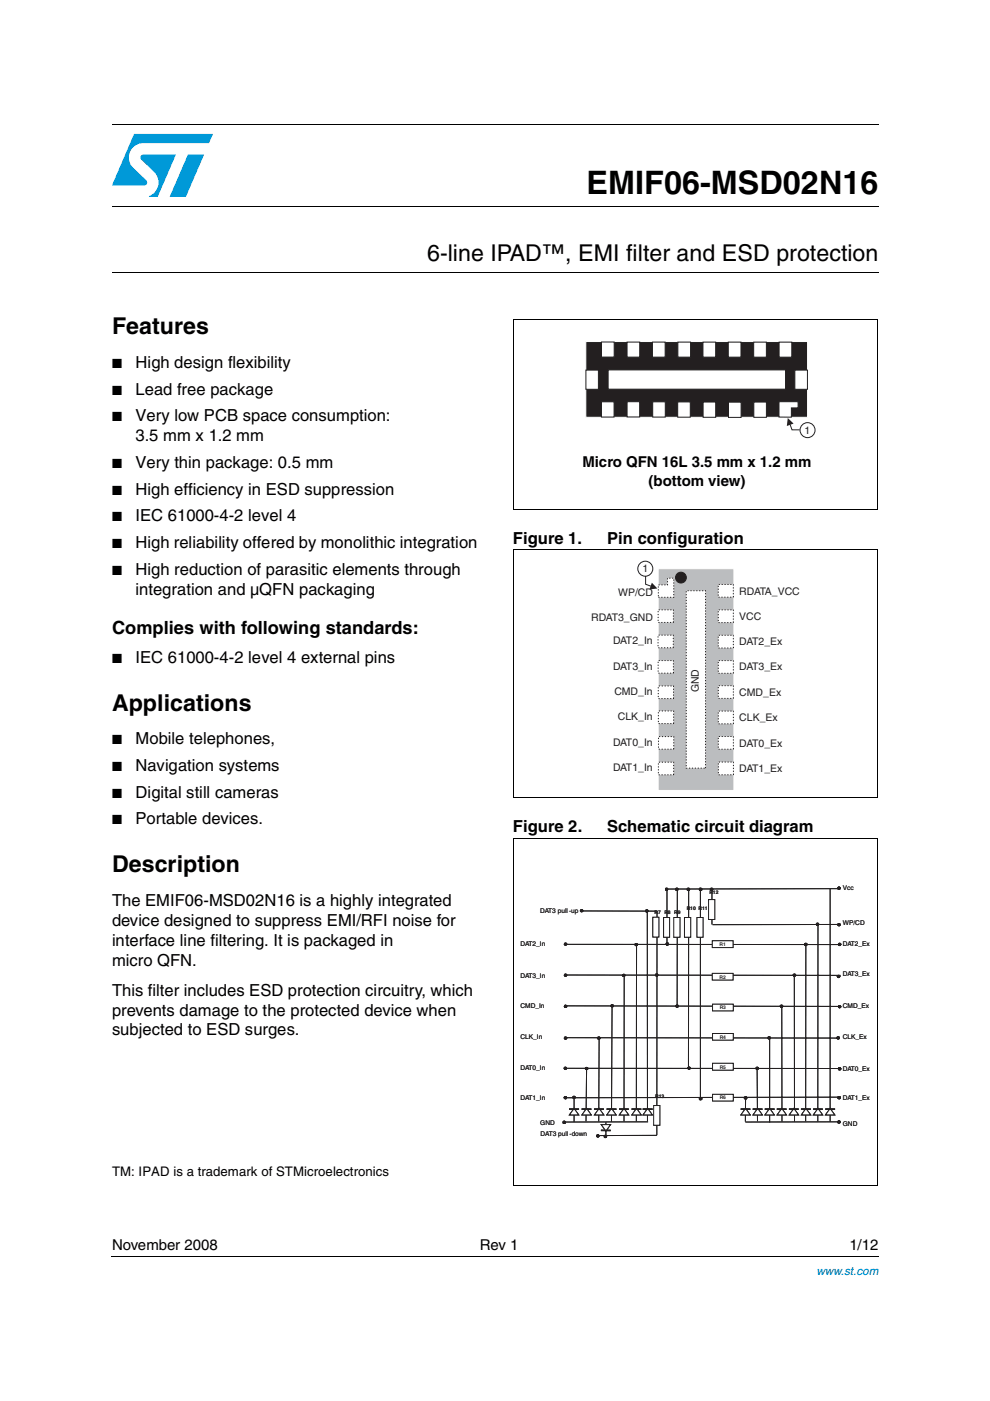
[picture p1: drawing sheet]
<svg xmlns="http://www.w3.org/2000/svg" width="210mm" height="297mm" viewBox="0 0 210 297" stroke-linecap="round" stroke-linejoin="round" font-family="sans-serif">
<g fill="#0099d8">
<path d="M39.8 32.8h3.5l-3.9 9h-3.4z"/>
<path d="M28.4 28.4h16.8l-.9 1.9h-13.9a3 3 0 0 0-2.9 2 3 3 0 0 0 .8 3.4l2.7 2.5a.62 .62 0 0 1 .2 .7 .62 .62 0 0 1-.6 .4h-6.9z"/>
<path d="M29.9 33l.5-.2h6.9l-3.9 9-1.8-.1a3.2 3.2 0 0 0 1.2-5.1l-2.9-2.8-.1-.4z"/>
</g>
<path d="M23.7 26.3h162.5M23.7 43.8h162.5M23.7 57.7h162.5M23.7 266.4h162.6" fill="none" stroke="#000" stroke-width=".21"/>
<path d="M23.7 266.3v.1z" fill="#000"/>
<path d="M124 72.2h48.9v20.7h-48.9z" fill="#fff"/>
<path d="M124.2 72.4h47v16.1h-47z" fill-rule="evenodd" fill="#231f20" stroke="#fff" stroke-width=".21"/>
<g fill="#fff" stroke="#231f20" stroke-width=".21">
<path d="M127.5 72.5h2.7v3.2h-2.7z" fill-rule="evenodd"/>
<path d="M132.9 72.5h2.7v3.2h-2.7z" fill-rule="evenodd"/>
<path d="M138.3 72.5h2.7v3.2h-2.7z" fill-rule="evenodd"/>
<path d="M143.7 72.5h2.7v3.2h-2.7z" fill-rule="evenodd"/>
<path d="M149 72.5h2.7v3.2h-2.7z" fill-rule="evenodd"/>
<path d="M154.4 72.5h2.7v3.2h-2.7z" fill-rule="evenodd"/>
<path d="M159.8 72.5h2.7v3.2h-2.7z" fill-rule="evenodd"/>
<path d="M165.2 72.5h2.7v3.2h-2.7z" fill-rule="evenodd"/>
<path d="M124.2 78.5h2.7v4h-2.7z" fill-rule="evenodd"/>
<path d="M127.5 85.2h2.7v3.2h-2.7z" fill-rule="evenodd"/>
<path d="M133 85.2h2.6v3.2h-2.6z" fill-rule="evenodd"/>
<path d="M138.4 85.2h2.7v3.2h-2.7z" fill-rule="evenodd"/>
<path d="M143.7 85.2h2.7v3.3h-2.7z" fill-rule="evenodd"/>
<path d="M149.1 85.2h2.6v3.3h-2.6z" fill-rule="evenodd"/>
<path d="M154.5 85.3h2.6v3.2h-2.6z" fill-rule="evenodd"/>
<path d="M159.8 85.2h2.7v3.3h-2.7z" fill-rule="evenodd"/>
<path d="M165.2 85.2h4v1.3h-1.4v1.9h-2.6z" fill-rule="evenodd"/>
<path d="M168.5 78.5h2.7v4h-2.7z" fill-rule="evenodd"/>
<path d="M128.9 78.4h37.7v4.1h-37.7z" fill-rule="evenodd"/>
</g>
<g fill="none" stroke="#231f20" stroke-width=".21">
<path d="M167.5 90l.4 1.1h1.7"/>
<circle cx="171.2" cy="91.2" r="1.59"/>
</g>
<path d="M167 88.6l1.3 1.2-1.5 .5z" fill="#231f20"/>
<path d="M108.8 67.7h77.4M108.8 67.6v40.3M186.1 67.7v40.3M108.8 107.9h77.3" fill="none" stroke="#000" stroke-width=".21"/>
<path d="M125.3 118.7h44.4v48.9h-44.4z" fill="#fff"/>
<path d="M139.5 120.6v47h16.1v-47z" fill-rule="evenodd" fill="#bbbdbf" stroke="#fff" stroke-width=".21"/>
<g fill="#fff" stroke="#231f20" stroke-width=".21" stroke-dasharray=".2 .4" stroke-linecap="butt">
<path d="M152.3 161.6h3.2v2.7h-3.2z" fill-rule="evenodd"/>
<path d="M152.3 156.2h3.2v2.6h-3.2z" fill-rule="evenodd"/>
<path d="M152.3 150.8h3.2v2.7h-3.2z" fill-rule="evenodd"/>
<path d="M152.3 145.4h3.2v2.7h-3.2z" fill-rule="evenodd"/>
<path d="M152.3 140.1h3.2v2.7h-3.2z" fill-rule="evenodd"/>
<path d="M152.3 134.7h3.2v2.7h-3.2z" fill-rule="evenodd"/>
<path d="M152.3 129.3h3.2v2.7h-3.2z" fill-rule="evenodd"/>
<path d="M152.3 123.9h3.2v2.7h-3.2z" fill-rule="evenodd"/>
<path d="M139.6 161.6h3.2v2.7h-3.2z" fill-rule="evenodd"/>
<path d="M139.6 156.2h3.2v2.6h-3.2z" fill-rule="evenodd"/>
<path d="M139.6 150.7h3.2v2.7h-3.2z" fill-rule="evenodd"/>
<path d="M139.6 145.4h3.2v2.7h-3.2z" fill-rule="evenodd"/>
<path d="M139.5 140.1h3.3v2.6h-3.3z" fill-rule="evenodd"/>
<path d="M139.5 134.7h3.3v2.6h-3.3z" fill-rule="evenodd"/>
<path d="M139.5 129.3h3.3v2.7h-3.3z" fill-rule="evenodd"/>
<path d="M139.6 124h1.9v-1.4h1.3v4h-3.2z" fill-rule="evenodd"/>
<path d="M145.5 125.2h4.1v37.7h-4.1z" fill-rule="evenodd"/>
</g>
<g fill="none" stroke="#231f20" stroke-width=".21">
<path d="M136.9 122.2v1.7l1.1 .4"/>
<circle cx="136.8" cy="120.6" r="1.59"/>
</g>
<path d="M138.2 123.5l1.2 1.3-1.7 .2z" fill="#231f20"/>
<circle cx="144.4" cy="122.5" r="1.14" fill="#231f20" stroke="#231f20" stroke-width=".21"/>
<path d="M108.8 116.6h77.4M108.8 116.5v52.5M186.1 116.6v52.5M108.8 169h77.3" fill="none" stroke="#000" stroke-width=".21"/>
<path d="M110.1 187.5h74.8v54h-74.8z" fill="#fff"/>
<g fill="none" stroke="#231f20" stroke-width=".21">
<path d="M123 193.1l16.2 .1M137.2 193.1l.1 44.6M173.4 195.9v41.9M176 188.5v49.3M177.9 196h-26.8M119.6 200.2l58.2 .1M119.7 206.7l58.5 .1M119.8 213.3l58.1 .1M165.8 213.3v24.5M168.4 206.8l.1 31M170.9 200.1l-.1 37.6M119.8 226.5h58.1"/>
<path d="M120 220l57.9 .1M158.1 232.7l-.1 5.1M160.5 226.6l.1 11.1M163.2 220v18M177.9 232.6l-57.9 .1M139.3 240.7l-12.2 .1"/>
</g>
<path d="M151 199.5h4.4v1.4h-4.4z" fill="#fff"/>
<path d="M139.3 193.2v47.5M143.6 188.7v24.7M146 188.5v37.8M148.5 188.7v44.3M151 199.5h4.4v1.4h-4.4zM177.6 188.4l-36.2 .1" fill="none" stroke="#231f20" stroke-width=".21"/>
<path d="M145.1 194.5h1.3v4.2h-1.3z" fill="#fff"/>
<path d="M145.1 194.5h1.3v4.2h-1.3z" fill="none" stroke="#231f20" stroke-width=".21"/>
<path d="M147.8 194.5h1.3v4.2h-1.3z" fill="#fff"/>
<path d="M147.8 194.5h1.3v4.2h-1.3z" fill="none" stroke="#231f20" stroke-width=".21"/>
<path d="M142.8 194.5h1.4v4.2h-1.4z" fill="#fff"/>
<path d="M142.8 194.5h1.4v4.2h-1.4z" fill="none" stroke="#231f20" stroke-width=".21"/>
<path d="M138.6 234.4h1.3v4.2h-1.3z" fill="#fff"/>
<path d="M138.6 234.4h1.3v4.2h-1.3z" fill="none" stroke="#231f20" stroke-width=".21"/>
<path d="M177.7 232.5h.4l-.1 .5-.3-.2z" fill-rule="evenodd" fill="#231f20"/>
<path d="M177.7 232.5h.4l-.1 .5-.3-.2z" fill="none" stroke="#231f20" stroke-width=".21"/>
<path d="M177.8 226.4a.26 .26 0 0 1 .4 0 .26 .26 0 0 1 0 .3l-.3 .1-.2-.2z" fill-rule="evenodd" fill="#231f20"/>
<path d="M177.8 226.4a.26 .26 0 0 1 .4 0 .26 .26 0 0 1 0 .3l-.3 .1-.2-.2z" fill="none" stroke="#231f20" stroke-width=".21"/>
<circle cx="177.7" cy="220.1" r=".26" fill="#231f20"/>
<circle cx="177.7" cy="220.1" r=".26" fill="none" stroke="#231f20" stroke-width=".21"/>
<circle cx="178" cy="213.4" r=".25" fill="#231f20"/>
<circle cx="178" cy="213.4" r=".25" fill="none" stroke="#231f20" stroke-width=".21"/>
<circle cx="177.8" cy="207" r=".24" fill="#231f20"/>
<circle cx="177.8" cy="207" r=".24" fill="none" stroke="#231f20" stroke-width=".21"/>
<circle cx="178" cy="200.2" r=".25" fill="#231f20"/>
<circle cx="178" cy="200.2" r=".25" fill="none" stroke="#231f20" stroke-width=".21"/>
<path d="M139.1 206.6h.3v.3h-.3z" fill-rule="evenodd" fill="#231f20"/>
<path d="M139.1 206.6h.3v.3h-.3z" fill="none" stroke="#231f20" stroke-width=".21"/>
<path d="M148.4 232.7h.3l.1 .3-.4 .2-.1-.2z" fill-rule="evenodd" fill="#231f20"/>
<path d="M148.4 232.7h.3l.1 .3-.4 .2-.1-.2z" fill="none" stroke="#231f20" stroke-width=".21"/>
<circle cx="146.1" cy="226.5" r=".25" fill="#231f20"/>
<g fill="none" stroke="#231f20" stroke-width=".21">
<path d="M141.4 188.7v11.7"/>
<circle cx="146.1" cy="226.5" r=".25"/>
</g>
<path d="M140.7 194.5h1.3v4.2h-1.3z" fill="#fff"/>
<path d="M140.7 194.5h1.3v4.2h-1.3z" fill="none" stroke="#231f20" stroke-width=".21"/>
<path d="M177.8 188.1a.25 .25 0 0 1 .3 .1 .25 .25 0 0 1-.1 .3h-.2a.24 .24 0 0 1-.2-.2 .24 .24 0 0 1 .2-.2z" fill-rule="evenodd" fill="#231f20"/>
<path d="M177.8 188.1a.25 .25 0 0 1 .3 .1 .25 .25 0 0 1-.1 .3h-.2a.24 .24 0 0 1-.2-.2 .24 .24 0 0 1 .2-.2z" fill="none" stroke="#231f20" stroke-width=".21"/>
<path d="M141.1 188.4h.4v.3h-.3z" fill-rule="evenodd" fill="#231f20"/>
<path d="M141.1 188.4h.4v.3h-.3z" fill="none" stroke="#231f20" stroke-width=".21"/>
<path d="M143.3 188.4h.4v.3l-.3 .1-.2-.3z" fill-rule="evenodd" fill="#231f20"/>
<path d="M143.3 188.4h.4v.3l-.3 .1-.2-.3z" fill="none" stroke="#231f20" stroke-width=".21"/>
<path d="M145.7 188.5l.4-.2 .1 .2-.1 .3h-.3z" fill-rule="evenodd" fill="#231f20"/>
<path d="M145.7 188.5l.4-.2 .1 .2-.1 .3h-.3z" fill="none" stroke="#231f20" stroke-width=".21"/>
<path d="M148.4 188.3l.3 .1 .1 .3-.4 .1-.1-.1z" fill-rule="evenodd" fill="#231f20"/>
<path d="M148.4 188.3l.3 .1 .1 .3-.4 .1-.1-.1z" fill="none" stroke="#231f20" stroke-width=".21"/>
<circle cx="123.3" cy="193.1" r=".25" fill="#231f20"/>
<circle cx="123.3" cy="193.1" r=".25" fill="none" stroke="#231f20" stroke-width=".21"/>
<path d="M126.7 240.6l.2 .1 .1 .3-.5-.1z" fill-rule="evenodd" fill="#231f20"/>
<path d="M126.7 240.6l.2 .1 .1 .3-.5-.1z" fill="none" stroke="#231f20" stroke-width=".21"/>
<path d="M143.4 213.1h.3l.1 .3-.3 .1-.2-.1z" fill-rule="evenodd" fill="#231f20"/>
<path d="M143.4 213.1h.3l.1 .3-.3 .1-.2-.1z" fill="none" stroke="#231f20" stroke-width=".21"/>
<path d="M141.3 200a.26 .26 0 0 1 .4 0 .26 .26 0 0 1-.1 .4l-.3-.1z" fill-rule="evenodd" fill="#231f20"/>
<path d="M141.3 200a.26 .26 0 0 1 .4 0 .26 .26 0 0 1-.1 .4l-.3-.1z" fill="none" stroke="#231f20" stroke-width=".21"/>
<path d="M119.7 232.5h.3l.1 .3-.1 .2-.3-.1z" fill-rule="evenodd" fill="#231f20"/>
<path d="M119.7 232.5h.3l.1 .3-.1 .2-.3-.1z" fill="none" stroke="#231f20" stroke-width=".21"/>
<path d="M119.6 226.4l.3-.1 .2 .2-.2 .3z" fill-rule="evenodd" fill="#231f20"/>
<path d="M119.6 226.4l.3-.1 .2 .2-.2 .3z" fill="none" stroke="#231f20" stroke-width=".21"/>
<path d="M119.7 219.9h.4l.1 .3-.3 .1h-.2z" fill-rule="evenodd" fill="#231f20"/>
<path d="M119.7 219.9h.4l.1 .3-.3 .1h-.2z" fill="none" stroke="#231f20" stroke-width=".21"/>
<path d="M119.7 213.3l.3-.2 .2 .4-.4 .1z" fill-rule="evenodd" fill="#231f20"/>
<path d="M119.7 213.3l.3-.2 .2 .4-.4 .1z" fill="none" stroke="#231f20" stroke-width=".21"/>
<path d="M119.7 206.6l.2-.1 .2 .3-.3 .2-.2-.2z" fill-rule="evenodd" fill="#231f20"/>
<path d="M119.7 206.6l.2-.1 .2 .3-.3 .2-.2-.2z" fill="none" stroke="#231f20" stroke-width=".21"/>
<path d="M119.7 200l.2-.1 .2 .4-.3 .1-.2-.2z" fill-rule="evenodd" fill="#231f20"/>
<path d="M119.7 200l.2-.1 .2 .4-.3 .1-.2-.2z" fill="none" stroke="#231f20" stroke-width=".21"/>
<path d="M138.4 194.5h1.3v4.2h-1.3z" fill="#fff"/>
<path d="M138.4 194.5h1.3v4.2h-1.3zM150.9 188.7v7.3" fill="none" stroke="#231f20" stroke-width=".21"/>
<path d="M150.2 190.7h1.3v4.3h-1.3z" fill="#fff"/>
<path d="M150.2 190.7h1.3v4.3h-1.3z" fill="none" stroke="#231f20" stroke-width=".21"/>
<circle cx="150.8" cy="188.6" r=".24" fill="#231f20"/>
<circle cx="150.8" cy="188.6" r=".24" fill="none" stroke="#231f20" stroke-width=".21"/>
<circle cx="177.9" cy="196.1" r=".24" fill="#231f20"/>
<g fill="none" stroke="#231f20" stroke-width=".21">
<path d="M135 200.3l-.1 37.5"/>
<circle cx="177.9" cy="196.1" r=".24"/>
</g>
<path d="M135 235l.9 1.4h-1.9z" fill="#fff"/>
<path d="M135 235l.9 1.4h-1.9z" fill="none" stroke="#231f20" stroke-width=".21"/>
<path d="M133.9 235.2h2.1" fill="none" stroke="#231f20" stroke-width=".3"/>
<path d="M151 206.4h4.4v1.4h-4.4z" fill="#fff"/>
<path d="M151 206.4h4.4v1.4h-4.4z" fill="none" stroke="#231f20" stroke-width=".21"/>
<path d="M151.1 212.9h4.4v1.4h-4.4z" fill="#fff"/>
<path d="M151.1 212.9h4.4v1.4h-4.4z" fill="none" stroke="#231f20" stroke-width=".21"/>
<path d="M151.1 219.1h4.4v1.4h-4.4z" fill="#fff"/>
<path d="M151.1 219.1h4.4v1.4h-4.4z" fill="none" stroke="#231f20" stroke-width=".21"/>
<path d="M151.1 225.4h4.4v1.5h-4.4z" fill="#fff"/>
<path d="M151.1 225.4h4.4v1.5h-4.4z" fill="none" stroke="#231f20" stroke-width=".21"/>
<path d="M151.1 232h4.4v1.4h-4.4z" fill="#fff"/>
<path d="M132.3 206.7v31.1M151.1 232h4.4v1.4h-4.4z" fill="none" stroke="#231f20" stroke-width=".21"/>
<path d="M132.3 235l1 1.4h-2z" fill="#fff"/>
<path d="M129.8 213.3l-.2 24.6M132.3 235l1 1.4h-2z" fill="none" stroke="#231f20" stroke-width=".21"/>
<path d="M131.2 235.2h2.1" fill="none" stroke="#231f20" stroke-width=".3"/>
<path d="M129.6 235l1 1.4h-1.9z" fill="#fff"/>
<path d="M127 219.9l-.1 17.9M129.6 235l1 1.4h-1.9z" fill="none" stroke="#231f20" stroke-width=".21"/>
<path d="M128.6 235.2h2.1" fill="none" stroke="#231f20" stroke-width=".3"/>
<path d="M127 235l1 1.4h-1.9z" fill="#fff"/>
<path d="M124.4 226.4l-.2 11.3M127 235l1 1.4h-1.9z" fill="none" stroke="#231f20" stroke-width=".21"/>
<path d="M125.9 235.2h2.1" fill="none" stroke="#231f20" stroke-width=".3"/>
<path d="M124.4 235l.9 1.4h-1.9z" fill="#fff"/>
<path d="M121.7 232.8v5.1M124.4 235l.9 1.4h-1.9z" fill="none" stroke="#231f20" stroke-width=".21"/>
<path d="M123.3 235.2h2.1" fill="none" stroke="#231f20" stroke-width=".3"/>
<path d="M121.7 235l1 1.4h-2z" fill="#fff"/>
<path d="M121.7 235l1 1.4h-2zM137.4 237.9h-17.5" fill="none" stroke="#231f20" stroke-width=".21"/>
<path d="M120.7 235.2h2" fill="none" stroke="#231f20" stroke-width=".3"/>
<circle cx="119.6" cy="238" r=".25" fill="#231f20"/>
<circle cx="119.6" cy="238" r=".25" fill="none" stroke="#231f20" stroke-width=".21"/>
<path d="M170.9 235l1 1.4h-2z" fill="#fff"/>
<path d="M170.9 235l1 1.4h-2z" fill="none" stroke="#231f20" stroke-width=".21"/>
<path d="M169.8 235.2h2.1" fill="none" stroke="#231f20" stroke-width=".3"/>
<path d="M168.3 235l1 1.4h-1.9z" fill="#fff"/>
<path d="M168.3 235l1 1.4h-1.9z" fill="none" stroke="#231f20" stroke-width=".21"/>
<path d="M167.3 235.2h2" fill="none" stroke="#231f20" stroke-width=".3"/>
<path d="M165.8 235l.9 1.4h-1.9z" fill="#fff"/>
<path d="M165.8 235l.9 1.4h-1.9z" fill="none" stroke="#231f20" stroke-width=".21"/>
<path d="M164.7 235.2h2.1" fill="none" stroke="#231f20" stroke-width=".3"/>
<path d="M163.2 235l1 1.4h-2z" fill="#fff"/>
<path d="M163.2 235l1 1.4h-2z" fill="none" stroke="#231f20" stroke-width=".21"/>
<path d="M162.1 235.2h2.1" fill="none" stroke="#231f20" stroke-width=".3"/>
<path d="M160.7 235l.9 1.4h-1.9z" fill="#fff"/>
<path d="M160.7 235l.9 1.4h-1.9z" fill="none" stroke="#231f20" stroke-width=".21"/>
<path d="M159.6 235.2h2.1" fill="none" stroke="#231f20" stroke-width=".3"/>
<path d="M158.1 235l.9 1.4h-1.9z" fill="#fff"/>
<path d="M158.1 235l.9 1.4h-1.9z" fill="none" stroke="#231f20" stroke-width=".21"/>
<path d="M157 235.2h2.1" fill="none" stroke="#231f20" stroke-width=".3"/>
<path d="M176 235l1 1.4h-2z" fill="#fff"/>
<path d="M176 235l1 1.4h-2z" fill="none" stroke="#231f20" stroke-width=".21"/>
<path d="M175 235.2h2" fill="none" stroke="#231f20" stroke-width=".3"/>
<path d="M173.4 235l1 1.4h-1.9z" fill="#fff"/>
<path d="M173.4 235l1 1.4h-1.9zM177.9 237.9h-19.9" fill="none" stroke="#231f20" stroke-width=".21"/>
<path d="M172.4 235.2h2" fill="none" stroke="#231f20" stroke-width=".3"/>
<path d="M177.7 237.8l.1-.2 .3 .1v.3l-.4 .1z" fill-rule="evenodd" fill="#231f20"/>
<path d="M177.7 237.8l.1-.2 .3 .1v.3l-.4 .1z" fill="none" stroke="#231f20" stroke-width=".21"/>
<path d="M137.3 235l1 1.4h-1.9z" fill="#fff"/>
<path d="M128.5 237.9v2.8M137.3 235l1 1.4h-1.9z" fill="none" stroke="#231f20" stroke-width=".21"/>
<path d="M136.3 235.2h2" fill="none" stroke="#231f20" stroke-width=".3"/>
<path d="M127.5 238.4h1.9l-.9 1.4z" fill="#fff"/>
<path d="M127.5 238.4h1.9l-.9 1.4z" fill="none" stroke="#231f20" stroke-width=".21"/>
<path d="M127.4 239.7h2.1" fill="none" stroke="#231f20" stroke-width=".3"/>
<circle cx="160.6" cy="226.5" r=".25" fill="#231f20"/>
<circle cx="160.6" cy="226.5" r=".25" fill="none" stroke="#231f20" stroke-width=".21"/>
<path d="M157.8 232.7l.4-.2 .1 .5h-.4z" fill-rule="evenodd" fill="#231f20"/>
<path d="M157.8 232.7l.4-.2 .1 .5h-.4z" fill="none" stroke="#231f20" stroke-width=".21"/>
<circle cx="163.1" cy="220" r=".25" fill="#231f20"/>
<circle cx="163.1" cy="220" r=".25" fill="none" stroke="#231f20" stroke-width=".21"/>
<path d="M165.5 213.2l.2-.1 .3 .3-.4 .2-.2-.2z" fill-rule="evenodd" fill="#231f20"/>
<path d="M165.5 213.2l.2-.1 .3 .3-.4 .2-.2-.2z" fill="none" stroke="#231f20" stroke-width=".21"/>
<circle cx="168.4" cy="206.7" r=".24" fill="#231f20"/>
<circle cx="168.4" cy="206.7" r=".24" fill="none" stroke="#231f20" stroke-width=".21"/>
<path d="M170.6 200.1a.26 .26 0 0 1 .4 0 .26 .26 0 0 1-.1 .4l-.3-.2z" fill-rule="evenodd" fill="#231f20"/>
<path d="M170.6 200.1a.26 .26 0 0 1 .4 0 .26 .26 0 0 1-.1 .4l-.3-.2z" fill="none" stroke="#231f20" stroke-width=".21"/>
<path d="M173.1 195.8a.25 .25 0 0 1 .4 0 .25 .25 0 0 1-.1 .4l-.3-.1z" fill-rule="evenodd" fill="#231f20"/>
<path d="M173.1 195.8a.25 .25 0 0 1 .4 0 .25 .25 0 0 1-.1 .4l-.3-.1z" fill="none" stroke="#231f20" stroke-width=".21"/>
<circle cx="137.2" cy="193.1" r=".26" fill="#231f20"/>
<circle cx="137.2" cy="193.1" r=".26" fill="none" stroke="#231f20" stroke-width=".21"/>
<circle cx="134.9" cy="200.3" r=".24" fill="#231f20"/>
<circle cx="134.9" cy="200.3" r=".24" fill="none" stroke="#231f20" stroke-width=".21"/>
<path d="M132.1 206.6h.2l.2 .2-.4 .2-.1-.2z" fill-rule="evenodd" fill="#231f20"/>
<path d="M132.1 206.6h.2l.2 .2-.4 .2-.1-.2z" fill="none" stroke="#231f20" stroke-width=".21"/>
<path d="M129.6 213.1l.2-.1 .3 .3-.4 .2-.2-.2z" fill-rule="evenodd" fill="#231f20"/>
<path d="M129.6 213.1l.2-.1 .3 .3-.4 .2-.2-.2z" fill="none" stroke="#231f20" stroke-width=".21"/>
<circle cx="127" cy="220.1" r=".24" fill="#231f20"/>
<circle cx="127" cy="220.1" r=".24" fill="none" stroke="#231f20" stroke-width=".21"/>
<circle cx="124.4" cy="226.5" r=".25" fill="#231f20"/>
<circle cx="124.4" cy="226.5" r=".25" fill="none" stroke="#231f20" stroke-width=".21"/>
<circle cx="121.7" cy="232.7" r=".23" fill="#231f20"/>
<circle cx="121.7" cy="232.7" r=".23" fill="none" stroke="#231f20" stroke-width=".21"/>
<path d="M128.2 240.8h.4v.3l-.3 .1z" fill-rule="evenodd" fill="#231f20"/>
<g fill="none" stroke="#231f20" stroke-width=".21">
<path d="M123 193.1l16.2 .1M137.2 193.1l.1 44.6M173.4 195.9v41.9M176 188.5v49.3M177.9 196h-26.8M119.6 200.2l58.2 .1M119.7 206.7l58.5 .1M119.8 213.3l58.1 .1M165.8 213.3v24.5M168.4 206.8l.1 31M170.9 200.1l-.1 37.6M119.8 226.5h58.1"/>
<path d="M120 220l57.9 .1M158.1 232.7l-.1 5.1M160.5 226.6l.1 11.1M163.2 220v18M177.9 232.6l-57.9 .1M128.2 240.8h.4v.3l-.3 .1zM139.3 240.7l-12.2 .1"/>
</g>
<path d="M151 199.5h4.4v1.4h-4.4z" fill="#fff"/>
<path d="M139.3 193.2v47.5M143.6 188.7v24.7M146 188.5v37.8M148.5 188.7v44.3M151 199.5h4.4v1.4h-4.4zM177.6 188.4l-36.2 .1" fill="none" stroke="#231f20" stroke-width=".21"/>
<path d="M145.1 194.5h1.3v4.2h-1.3z" fill="#fff"/>
<path d="M145.1 194.5h1.3v4.2h-1.3z" fill="none" stroke="#231f20" stroke-width=".21"/>
<path d="M147.8 194.5h1.3v4.2h-1.3z" fill="#fff"/>
<path d="M147.8 194.5h1.3v4.2h-1.3z" fill="none" stroke="#231f20" stroke-width=".21"/>
<path d="M142.8 194.5h1.4v4.2h-1.4z" fill="#fff"/>
<path d="M142.8 194.5h1.4v4.2h-1.4z" fill="none" stroke="#231f20" stroke-width=".21"/>
<path d="M138.6 234.4h1.3v4.2h-1.3z" fill="#fff"/>
<path d="M138.6 234.4h1.3v4.2h-1.3z" fill="none" stroke="#231f20" stroke-width=".21"/>
<path d="M177.7 232.5h.4l-.1 .5-.3-.2z" fill-rule="evenodd" fill="#231f20"/>
<path d="M177.7 232.5h.4l-.1 .5-.3-.2z" fill="none" stroke="#231f20" stroke-width=".21"/>
<path d="M177.8 226.4a.26 .26 0 0 1 .4 0 .26 .26 0 0 1 0 .3l-.3 .1-.2-.2z" fill-rule="evenodd" fill="#231f20"/>
<path d="M177.8 226.4a.26 .26 0 0 1 .4 0 .26 .26 0 0 1 0 .3l-.3 .1-.2-.2z" fill="none" stroke="#231f20" stroke-width=".21"/>
<circle cx="177.7" cy="220.1" r=".26" fill="#231f20"/>
<circle cx="177.7" cy="220.1" r=".26" fill="none" stroke="#231f20" stroke-width=".21"/>
<circle cx="178" cy="213.4" r=".25" fill="#231f20"/>
<circle cx="178" cy="213.4" r=".25" fill="none" stroke="#231f20" stroke-width=".21"/>
<circle cx="177.8" cy="207" r=".24" fill="#231f20"/>
<circle cx="177.8" cy="207" r=".24" fill="none" stroke="#231f20" stroke-width=".21"/>
<circle cx="178" cy="200.2" r=".25" fill="#231f20"/>
<circle cx="178" cy="200.2" r=".25" fill="none" stroke="#231f20" stroke-width=".21"/>
<path d="M139.1 206.6h.3v.3h-.3z" fill-rule="evenodd" fill="#231f20"/>
<path d="M139.1 206.6h.3v.3h-.3z" fill="none" stroke="#231f20" stroke-width=".21"/>
<path d="M148.4 232.7h.3l.1 .3-.4 .2-.1-.2z" fill-rule="evenodd" fill="#231f20"/>
<path d="M148.4 232.7h.3l.1 .3-.4 .2-.1-.2z" fill="none" stroke="#231f20" stroke-width=".21"/>
<circle cx="146.1" cy="226.5" r=".25" fill="#231f20"/>
<g fill="none" stroke="#231f20" stroke-width=".21">
<path d="M141.4 188.7v11.7"/>
<circle cx="146.1" cy="226.5" r=".25"/>
</g>
<path d="M140.7 194.5h1.3v4.2h-1.3z" fill="#fff"/>
<path d="M140.7 194.5h1.3v4.2h-1.3z" fill="none" stroke="#231f20" stroke-width=".21"/>
<path d="M177.8 188.1a.25 .25 0 0 1 .3 .1 .25 .25 0 0 1-.1 .3h-.2a.24 .24 0 0 1-.2-.2 .24 .24 0 0 1 .2-.2z" fill-rule="evenodd" fill="#231f20"/>
<path d="M177.8 188.1a.25 .25 0 0 1 .3 .1 .25 .25 0 0 1-.1 .3h-.2a.24 .24 0 0 1-.2-.2 .24 .24 0 0 1 .2-.2z" fill="none" stroke="#231f20" stroke-width=".21"/>
<path d="M141.1 188.4h.4v.3h-.3z" fill-rule="evenodd" fill="#231f20"/>
<path d="M141.1 188.4h.4v.3h-.3z" fill="none" stroke="#231f20" stroke-width=".21"/>
<path d="M143.3 188.4h.4v.3l-.3 .1-.2-.3z" fill-rule="evenodd" fill="#231f20"/>
<path d="M143.3 188.4h.4v.3l-.3 .1-.2-.3z" fill="none" stroke="#231f20" stroke-width=".21"/>
<path d="M145.7 188.5l.4-.2 .1 .2-.1 .3h-.3z" fill-rule="evenodd" fill="#231f20"/>
<path d="M145.7 188.5l.4-.2 .1 .2-.1 .3h-.3z" fill="none" stroke="#231f20" stroke-width=".21"/>
<path d="M148.4 188.3l.3 .1 .1 .3-.4 .1-.1-.1z" fill-rule="evenodd" fill="#231f20"/>
<path d="M148.4 188.3l.3 .1 .1 .3-.4 .1-.1-.1z" fill="none" stroke="#231f20" stroke-width=".21"/>
<circle cx="123.3" cy="193.1" r=".25" fill="#231f20"/>
<circle cx="123.3" cy="193.1" r=".25" fill="none" stroke="#231f20" stroke-width=".21"/>
<path d="M126.7 240.6l.2 .1 .1 .3-.5-.1z" fill-rule="evenodd" fill="#231f20"/>
<path d="M126.7 240.6l.2 .1 .1 .3-.5-.1z" fill="none" stroke="#231f20" stroke-width=".21"/>
<path d="M143.4 213.1h.3l.1 .3-.3 .1-.2-.1z" fill-rule="evenodd" fill="#231f20"/>
<path d="M143.4 213.1h.3l.1 .3-.3 .1-.2-.1z" fill="none" stroke="#231f20" stroke-width=".21"/>
<path d="M141.3 200a.26 .26 0 0 1 .4 0 .26 .26 0 0 1-.1 .4l-.3-.1z" fill-rule="evenodd" fill="#231f20"/>
<path d="M141.3 200a.26 .26 0 0 1 .4 0 .26 .26 0 0 1-.1 .4l-.3-.1z" fill="none" stroke="#231f20" stroke-width=".21"/>
<path d="M119.7 232.5h.3l.1 .3-.1 .2-.3-.1z" fill-rule="evenodd" fill="#231f20"/>
<path d="M119.7 232.5h.3l.1 .3-.1 .2-.3-.1z" fill="none" stroke="#231f20" stroke-width=".21"/>
<path d="M119.6 226.4l.3-.1 .2 .2-.2 .3z" fill-rule="evenodd" fill="#231f20"/>
<path d="M119.6 226.4l.3-.1 .2 .2-.2 .3z" fill="none" stroke="#231f20" stroke-width=".21"/>
<path d="M119.7 219.9h.4l.1 .3-.3 .1h-.2z" fill-rule="evenodd" fill="#231f20"/>
<path d="M119.7 219.9h.4l.1 .3-.3 .1h-.2z" fill="none" stroke="#231f20" stroke-width=".21"/>
<path d="M119.7 213.3l.3-.2 .2 .4-.4 .1z" fill-rule="evenodd" fill="#231f20"/>
<path d="M119.7 213.3l.3-.2 .2 .4-.4 .1z" fill="none" stroke="#231f20" stroke-width=".21"/>
<path d="M119.7 206.6l.2-.1 .2 .3-.3 .2-.2-.2z" fill-rule="evenodd" fill="#231f20"/>
<path d="M119.7 206.6l.2-.1 .2 .3-.3 .2-.2-.2z" fill="none" stroke="#231f20" stroke-width=".21"/>
<path d="M119.7 200l.2-.1 .2 .4-.3 .1-.2-.2z" fill-rule="evenodd" fill="#231f20"/>
<path d="M119.7 200l.2-.1 .2 .4-.3 .1-.2-.2z" fill="none" stroke="#231f20" stroke-width=".21"/>
<path d="M138.4 194.5h1.3v4.2h-1.3z" fill="#fff"/>
<path d="M138.4 194.5h1.3v4.2h-1.3zM150.9 188.7v7.3" fill="none" stroke="#231f20" stroke-width=".21"/>
<path d="M150.2 190.7h1.3v4.3h-1.3z" fill="#fff"/>
<path d="M150.2 190.7h1.3v4.3h-1.3z" fill="none" stroke="#231f20" stroke-width=".21"/>
<circle cx="150.8" cy="188.6" r=".24" fill="#231f20"/>
<circle cx="150.8" cy="188.6" r=".24" fill="none" stroke="#231f20" stroke-width=".21"/>
<circle cx="177.9" cy="196.1" r=".24" fill="#231f20"/>
<g fill="none" stroke="#231f20" stroke-width=".21">
<path d="M135 200.3l-.1 37.5"/>
<circle cx="177.9" cy="196.1" r=".24"/>
</g>
<path d="M135 235l.9 1.4h-1.9z" fill="#fff"/>
<path d="M135 235l.9 1.4h-1.9z" fill="none" stroke="#231f20" stroke-width=".21"/>
<path d="M133.9 235.2h2.1" fill="none" stroke="#231f20" stroke-width=".3"/>
<path d="M135 235l.9 1.4h-1.9z" fill="#fff"/>
<path d="M135 235l.9 1.4h-1.9z" fill="none" stroke="#231f20" stroke-width=".21"/>
<path d="M133.9 235.2h2.1" fill="none" stroke="#231f20" stroke-width=".3"/>
<path d="M151 206.4h4.4v1.4h-4.4z" fill="#fff"/>
<path d="M151 206.4h4.4v1.4h-4.4z" fill="none" stroke="#231f20" stroke-width=".21"/>
<path d="M151.1 212.9h4.4v1.4h-4.4z" fill="#fff"/>
<path d="M151.1 212.9h4.4v1.4h-4.4z" fill="none" stroke="#231f20" stroke-width=".21"/>
<path d="M151.1 219.1h4.4v1.4h-4.4z" fill="#fff"/>
<path d="M151.1 219.1h4.4v1.4h-4.4z" fill="none" stroke="#231f20" stroke-width=".21"/>
<path d="M151.1 225.4h4.4v1.5h-4.4z" fill="#fff"/>
<path d="M151.1 225.4h4.4v1.5h-4.4z" fill="none" stroke="#231f20" stroke-width=".21"/>
<path d="M151.1 232h4.4v1.4h-4.4z" fill="#fff"/>
<path d="M132.3 206.7v31.1M151.1 232h4.4v1.4h-4.4z" fill="none" stroke="#231f20" stroke-width=".21"/>
<path d="M132.3 235l1 1.4h-2z" fill="#fff"/>
<path d="M132.3 235l1 1.4h-2z" fill="none" stroke="#231f20" stroke-width=".21"/>
<path d="M131.2 235.2h2.1" fill="none" stroke="#231f20" stroke-width=".3"/>
<path d="M132.3 235l1 1.4h-2z" fill="#fff"/>
<path d="M129.8 213.3l-.2 24.6M132.3 235l1 1.4h-2z" fill="none" stroke="#231f20" stroke-width=".21"/>
<path d="M131.2 235.2h2.1" fill="none" stroke="#231f20" stroke-width=".3"/>
<path d="M129.6 235l1 1.4h-1.9z" fill="#fff"/>
<path d="M129.6 235l1 1.4h-1.9z" fill="none" stroke="#231f20" stroke-width=".21"/>
<path d="M128.6 235.2h2.1" fill="none" stroke="#231f20" stroke-width=".3"/>
<path d="M129.6 235l1 1.4h-1.9z" fill="#fff"/>
<path d="M127 219.9l-.1 17.9M129.6 235l1 1.4h-1.9z" fill="none" stroke="#231f20" stroke-width=".21"/>
<path d="M128.6 235.2h2.1" fill="none" stroke="#231f20" stroke-width=".3"/>
<path d="M127 235l1 1.4h-1.9z" fill="#fff"/>
<path d="M127 235l1 1.4h-1.9z" fill="none" stroke="#231f20" stroke-width=".21"/>
<path d="M126 235.2h2" fill="none" stroke="#231f20" stroke-width=".3"/>
<path d="M127 235l1 1.4h-1.9z" fill="#fff"/>
<path d="M124.4 226.4l-.2 11.3M127 235l1 1.4h-1.9z" fill="none" stroke="#231f20" stroke-width=".21"/>
<path d="M126 235.2h2" fill="none" stroke="#231f20" stroke-width=".3"/>
<path d="M124.4 235l.9 1.4h-1.9z" fill="#fff"/>
<path d="M124.4 235l.9 1.4h-1.9z" fill="none" stroke="#231f20" stroke-width=".21"/>
<path d="M123.3 235.2h2.1" fill="none" stroke="#231f20" stroke-width=".3"/>
<path d="M124.4 235l.9 1.4h-1.9z" fill="#fff"/>
<path d="M121.7 232.8v5.1M124.4 235l.9 1.4h-1.9z" fill="none" stroke="#231f20" stroke-width=".21"/>
<path d="M123.3 235.2h2.1" fill="none" stroke="#231f20" stroke-width=".3"/>
<path d="M121.7 235l1 1.4h-2z" fill="#fff"/>
<path d="M121.7 235l1 1.4h-2z" fill="none" stroke="#231f20" stroke-width=".21"/>
<path d="M120.7 235.2h2.1" fill="none" stroke="#231f20" stroke-width=".3"/>
<path d="M121.7 235l1 1.4h-2z" fill="#fff"/>
<path d="M121.7 235l1 1.4h-2zM137.4 237.9h-17.5" fill="none" stroke="#231f20" stroke-width=".21"/>
<path d="M120.7 235.2h2.1" fill="none" stroke="#231f20" stroke-width=".3"/>
<circle cx="119.6" cy="238" r=".25" fill="#231f20"/>
<circle cx="119.6" cy="238" r=".25" fill="none" stroke="#231f20" stroke-width=".21"/>
<path d="M170.9 235l1 1.4h-2z" fill="#fff"/>
<path d="M170.9 235l1 1.4h-2z" fill="none" stroke="#231f20" stroke-width=".21"/>
<path d="M169.8 235.2h2.1" fill="none" stroke="#231f20" stroke-width=".3"/>
<path d="M170.9 235l1 1.4h-2z" fill="#fff"/>
<path d="M170.9 235l1 1.4h-2z" fill="none" stroke="#231f20" stroke-width=".21"/>
<path d="M169.8 235.2h2.1" fill="none" stroke="#231f20" stroke-width=".3"/>
<path d="M168.3 235l1 1.4h-1.9z" fill="#fff"/>
<path d="M168.3 235l1 1.4h-1.9z" fill="none" stroke="#231f20" stroke-width=".21"/>
<path d="M167.3 235.2h2" fill="none" stroke="#231f20" stroke-width=".3"/>
<path d="M168.3 235l1 1.4h-1.9z" fill="#fff"/>
<path d="M168.3 235l1 1.4h-1.9z" fill="none" stroke="#231f20" stroke-width=".21"/>
<path d="M167.3 235.2h2" fill="none" stroke="#231f20" stroke-width=".3"/>
<path d="M165.8 235l.9 1.4h-1.9z" fill="#fff"/>
<path d="M165.8 235l.9 1.4h-1.9z" fill="none" stroke="#231f20" stroke-width=".21"/>
<path d="M164.7 235.2h2.1" fill="none" stroke="#231f20" stroke-width=".3"/>
<path d="M165.8 235l.9 1.4h-1.9z" fill="#fff"/>
<path d="M165.8 235l.9 1.4h-1.9z" fill="none" stroke="#231f20" stroke-width=".21"/>
<path d="M164.7 235.2h2.1" fill="none" stroke="#231f20" stroke-width=".3"/>
<path d="M163.2 235l1 1.4h-2z" fill="#fff"/>
<path d="M163.2 235l1 1.4h-2z" fill="none" stroke="#231f20" stroke-width=".21"/>
<path d="M162.2 235.2h2" fill="none" stroke="#231f20" stroke-width=".3"/>
<path d="M163.2 235l1 1.4h-2z" fill="#fff"/>
<path d="M163.2 235l1 1.4h-2z" fill="none" stroke="#231f20" stroke-width=".21"/>
<path d="M162.2 235.2h2" fill="none" stroke="#231f20" stroke-width=".3"/>
<path d="M160.7 235l.9 1.4h-1.9z" fill="#fff"/>
<path d="M160.7 235l.9 1.4h-1.9z" fill="none" stroke="#231f20" stroke-width=".21"/>
<path d="M159.6 235.2h2.1" fill="none" stroke="#231f20" stroke-width=".3"/>
<path d="M160.7 235l.9 1.4h-1.9z" fill="#fff"/>
<path d="M160.7 235l.9 1.4h-1.9z" fill="none" stroke="#231f20" stroke-width=".21"/>
<path d="M159.6 235.2h2.1" fill="none" stroke="#231f20" stroke-width=".3"/>
<path d="M158.1 235l.9 1.4h-1.9z" fill="#fff"/>
<path d="M158.1 235l.9 1.4h-1.9z" fill="none" stroke="#231f20" stroke-width=".21"/>
<path d="M157.1 235.2h2" fill="none" stroke="#231f20" stroke-width=".3"/>
<path d="M158.1 235l.9 1.4h-1.9z" fill="#fff"/>
<path d="M158.1 235l.9 1.4h-1.9z" fill="none" stroke="#231f20" stroke-width=".21"/>
<path d="M157.1 235.2h2" fill="none" stroke="#231f20" stroke-width=".3"/>
<path d="M176 235l1 1.4h-2z" fill="#fff"/>
<path d="M176 235l1 1.4h-2z" fill="none" stroke="#231f20" stroke-width=".21"/>
<path d="M175 235.2h2.1" fill="none" stroke="#231f20" stroke-width=".3"/>
<path d="M176 235l1 1.4h-2z" fill="#fff"/>
<path d="M176 235l1 1.4h-2z" fill="none" stroke="#231f20" stroke-width=".21"/>
<path d="M175 235.2h2.1" fill="none" stroke="#231f20" stroke-width=".3"/>
<path d="M173.4 235l1 1.4h-1.9z" fill="#fff"/>
<path d="M173.4 235l1 1.4h-1.9z" fill="none" stroke="#231f20" stroke-width=".21"/>
<path d="M172.4 235.2h2" fill="none" stroke="#231f20" stroke-width=".3"/>
<path d="M173.4 235l1 1.4h-1.9z" fill="#fff"/>
<path d="M173.4 235l1 1.4h-1.9zM177.9 237.9h-19.9" fill="none" stroke="#231f20" stroke-width=".21"/>
<path d="M172.4 235.2h2" fill="none" stroke="#231f20" stroke-width=".3"/>
<path d="M177.7 237.8l.1-.2 .3 .1v.3l-.4 .1z" fill-rule="evenodd" fill="#231f20"/>
<path d="M177.7 237.8l.1-.2 .3 .1v.3l-.4 .1z" fill="none" stroke="#231f20" stroke-width=".21"/>
<path d="M137.3 235l1 1.4h-1.9z" fill="#fff"/>
<path d="M137.3 235l1 1.4h-1.9z" fill="none" stroke="#231f20" stroke-width=".21"/>
<path d="M136.3 235.2h2.1" fill="none" stroke="#231f20" stroke-width=".3"/>
<path d="M137.3 235l1 1.4h-1.9z" fill="#fff"/>
<path d="M128.5 237.9v2.8M137.3 235l1 1.4h-1.9z" fill="none" stroke="#231f20" stroke-width=".21"/>
<path d="M136.3 235.2h2.1" fill="none" stroke="#231f20" stroke-width=".3"/>
<path d="M127.5 238.4h1.9l-.9 1.4z" fill="#fff"/>
<path d="M127.5 238.4h1.9l-.9 1.4z" fill="none" stroke="#231f20" stroke-width=".21"/>
<path d="M127.4 239.7h2.1" fill="none" stroke="#231f20" stroke-width=".3"/>
<path d="M127.5 238.4h1.9l-.9 1.4z" fill="#fff"/>
<path d="M127.5 238.4h1.9l-.9 1.4z" fill="none" stroke="#231f20" stroke-width=".21"/>
<path d="M127.4 239.7h2.1" fill="none" stroke="#231f20" stroke-width=".3"/>
<circle cx="160.6" cy="226.5" r=".25" fill="#231f20"/>
<circle cx="160.6" cy="226.5" r=".25" fill="none" stroke="#231f20" stroke-width=".21"/>
<path d="M157.8 232.7l.4-.2 .1 .5h-.4z" fill-rule="evenodd" fill="#231f20"/>
<path d="M157.8 232.7l.4-.2 .1 .5h-.4z" fill="none" stroke="#231f20" stroke-width=".21"/>
<circle cx="163.1" cy="220" r=".25" fill="#231f20"/>
<circle cx="163.1" cy="220" r=".25" fill="none" stroke="#231f20" stroke-width=".21"/>
<path d="M165.5 213.2l.2-.1 .3 .3-.4 .2-.2-.2z" fill-rule="evenodd" fill="#231f20"/>
<path d="M165.5 213.2l.2-.1 .3 .3-.4 .2-.2-.2z" fill="none" stroke="#231f20" stroke-width=".21"/>
<circle cx="168.4" cy="206.7" r=".24" fill="#231f20"/>
<circle cx="168.4" cy="206.7" r=".24" fill="none" stroke="#231f20" stroke-width=".21"/>
<path d="M170.6 200.1a.26 .26 0 0 1 .4 0 .26 .26 0 0 1-.1 .4l-.3-.2z" fill-rule="evenodd" fill="#231f20"/>
<path d="M170.6 200.1a.26 .26 0 0 1 .4 0 .26 .26 0 0 1-.1 .4l-.3-.2z" fill="none" stroke="#231f20" stroke-width=".21"/>
<path d="M173.1 195.8a.25 .25 0 0 1 .4 0 .25 .25 0 0 1-.1 .4l-.3-.1z" fill-rule="evenodd" fill="#231f20"/>
<path d="M173.1 195.8a.25 .25 0 0 1 .4 0 .25 .25 0 0 1-.1 .4l-.3-.1z" fill="none" stroke="#231f20" stroke-width=".21"/>
<circle cx="137.2" cy="193.1" r=".26" fill="#231f20"/>
<circle cx="137.2" cy="193.1" r=".26" fill="none" stroke="#231f20" stroke-width=".21"/>
<circle cx="134.9" cy="200.3" r=".24" fill="#231f20"/>
<circle cx="134.9" cy="200.3" r=".24" fill="none" stroke="#231f20" stroke-width=".21"/>
<path d="M132.1 206.6h.2l.2 .2-.4 .2-.1-.2z" fill-rule="evenodd" fill="#231f20"/>
<path d="M132.1 206.6h.2l.2 .2-.4 .2-.1-.2z" fill="none" stroke="#231f20" stroke-width=".21"/>
<path d="M129.6 213.1l.2-.1 .3 .3-.4 .2-.2-.2z" fill-rule="evenodd" fill="#231f20"/>
<path d="M129.6 213.1l.2-.1 .3 .3-.4 .2-.2-.2z" fill="none" stroke="#231f20" stroke-width=".21"/>
<circle cx="127" cy="220.1" r=".24" fill="#231f20"/>
<circle cx="127" cy="220.1" r=".24" fill="none" stroke="#231f20" stroke-width=".21"/>
<circle cx="124.4" cy="226.5" r=".25" fill="#231f20"/>
<circle cx="124.4" cy="226.5" r=".25" fill="none" stroke="#231f20" stroke-width=".21"/>
<circle cx="121.7" cy="232.7" r=".23" fill="#231f20"/>
<circle cx="121.7" cy="232.7" r=".23" fill="none" stroke="#231f20" stroke-width=".21"/>
<path d="M128.2 240.8h.4v.3l-.3 .1z" fill-rule="evenodd" fill="#231f20"/>
<path d="M128.2 240.8h.4v.3l-.3 .1z" fill="none" stroke="#231f20" stroke-width=".21"/>
<path d="M108.8 177.7h77.4M108.8 177.6v73.7M186.1 177.7v73.7M108.8 251.3h77.3" fill="none" stroke="#000" stroke-width=".21"/>
<text font-size="6.9" x="124.4" y="41.1">EMIF06-MSD02N16</text>
<g font-size="4.9">
<text x="90.6" y="55.3">6-line IPAD™, EMI filter and ESD protection</text>
<text x="23.7" y="70.9">Features</text>
<text x="23.7" y="150.7">Applications</text>
<text x="23.7" y="184.9">Description</text>
</g>
<text font-size="3.9" x="23.7" y="134.4">Complies with following standards:</text>
<g font-size="3.5">
<text x="28.7" y="78.1">High design flexibility</text>
<text x="28.7" y="83.7">Lead free package</text>
<text x="28.7" y="89.4">Very low PCB space consumption:</text>
<text x="28.7" y="93.6">3.5 mm x 1.2 mm</text>
<text x="28.7" y="99.3">Very thin package: 0.5 mm</text>
<text x="28.7" y="104.9">High efficiency in ESD suppression</text>
<text x="28.7" y="110.5">IEC 61000-4-2 level 4</text>
<text x="28.7" y="116.2">High reliability offered by monolithic integration</text>
<text x="108.8" y="115.3">Figure 1.</text>
<text x="128.7" y="115.3">Pin configuration</text>
<text x="28.7" y="121.8">High reduction of parasitic elements through</text>
<text x="28.7" y="126.1">integration and µQFN packaging</text>
<text x="28.7" y="140.5">IEC 61000-4-2 level 4 external pins</text>
<text x="28.7" y="157.8">Mobile telephones,</text>
<text x="28.7" y="163.4">Navigation systems</text>
<text x="28.7" y="169.1">Digital still cameras</text>
<text x="28.7" y="174.8">Portable devices.</text>
<text x="108.8" y="176.4">Figure 2.</text>
<text x="128.7" y="176.4">Schematic circuit diagram</text>
<text x="23.7" y="192">The EMIF06-MSD02N16 is a highly integrated</text>
<text x="23.7" y="196.3">device designed to suppress EMI/RFI noise for</text>
<text x="23.7" y="200.5">interface line filtering. It is packaged in</text>
<text x="23.7" y="204.7">micro QFN.</text>
<text x="23.7" y="211.1">This filter includes ESD protection circuitry, which</text>
<text x="23.7" y="215.3">prevents damage to the protected device when</text>
<text x="23.7" y="219.5">subjected to ESD surges.</text>
</g>
<g font-size="3.2">
<text x="123.5" y="99.1">Micro QFN 16L 3.5 mm x 1.2 mm</text>
<text x="137.5" y="103">(bottom view)</text>
<text x="23.7" y="265">November 2008</text>
<text x="101.7" y="265">Rev 1</text>
<text x="180.1" y="265">1/12</text>
</g>
<g font-size="2.8">
<text x="23.7" y="78.1">■</text>
<text x="23.7" y="83.7">■</text>
<text x="23.7" y="89.4">■</text>
<text x="23.7" y="99.3">■</text>
<text x="23.7" y="104.9">■</text>
<text x="23.7" y="110.5">■</text>
<text x="23.7" y="116.2">■</text>
<text x="23.7" y="121.8">■</text>
<text x="23.7" y="140.5">■</text>
<text x="23.7" y="157.8">■</text>
<text x="23.7" y="163.4">■</text>
<text x="23.7" y="169.1">■</text>
<text x="23.7" y="174.8">■</text>
<text x="23.7" y="249.4">TM: IPAD is a trademark of STMicroelectronics</text>
</g>
<text font-size="2.5" fill="#00f" x="173.1" y="270.4">www.st.com</text>
<g font-size="2.2" fill="#231f20">
<text x="170.6" y="91.9">1</text>
<text x="136.2" y="121.3">1</text>
<text x="125.4" y="131.6">RDAT3_GND</text>
<text x="131.1" y="126.3">WP/CD</text>
<text x="156.8" y="126.1">RDATA_VCC</text>
<text x="156.8" y="131.5">VCC</text>
<text x="130" y="136.6">DAT2_In</text>
<text x="156.8" y="136.7">DAT2_Ex</text>
<text x="130" y="142">DAT3_In</text>
<text x="156.8" y="142">DAT3_Ex</text>
<text x="130.3" y="147.4">CMD_In</text>
<text x="148.2" y="146.8" transform="rotate(-90 148.2 146.8)">GND</text>
<text x="156.8" y="147.5">CMD_Ex</text>
<text x="131" y="152.8">CLK_In</text>
<text x="156.8" y="152.8">CLK_Ex</text>
<text x="130" y="158.2">DAT0_In</text>
<text x="156.8" y="158.3">DAT0_Ex</text>
<text x="130" y="163.6">DAT1_In</text>
<text x="156.8" y="163.6">DAT1_Ex</text>
</g>
<g font-size="1.4" fill="#231f20">
<text x="178.7" y="188.7">Vcc</text>
<text x="114.5" y="193.5">DAT3 pull-up</text>
<text x="178.7" y="196.1">WP/CD</text>
<text x="110.4" y="200.6">DAT2_In</text>
<text x="178.7" y="200.5">DAT2_Ex</text>
<text x="110.4" y="207.3">DAT3_In</text>
<text x="178.7" y="207">DAT3_Ex</text>
<text x="110.4" y="213.8">CMD_In</text>
<text x="178.7" y="213.7">CMD_Ex</text>
<text x="110.4" y="220.4">CLK_In</text>
<text x="178.7" y="220.3">CLK_Ex</text>
<text x="110.4" y="226.9">DAT0_In</text>
<text x="178.7" y="227">DAT0_Ex</text>
<text x="110.4" y="233.3">DAT1_In</text>
<text x="178.7" y="233.3">DAT1_Ex</text>
<text x="114.5" y="238.5">GND</text>
<text x="178.7" y="238.8">GND</text>
<text x="114.6" y="240.9">DAT3 pull-down</text>
</g>
<g font-size="1.1" fill="#231f20">
<text x="150.4" y="189.5">R12</text>
<text x="138.8" y="193.8">R7</text>
<text x="140.9" y="193.8">R8 R9</text>
<text x="145.6" y="193">R10 R11</text>
<text x="152.6" y="200.6">R1</text>
<text x="152.6" y="207.5">R2</text>
<text x="152.6" y="214">R3</text>
<text x="152.6" y="220.2">R4</text>
<text x="152.6" y="226.5">R5</text>
<text x="138.9" y="232.9">R13</text>
<text x="152.6" y="233.1">R6</text>
</g>
</svg>
